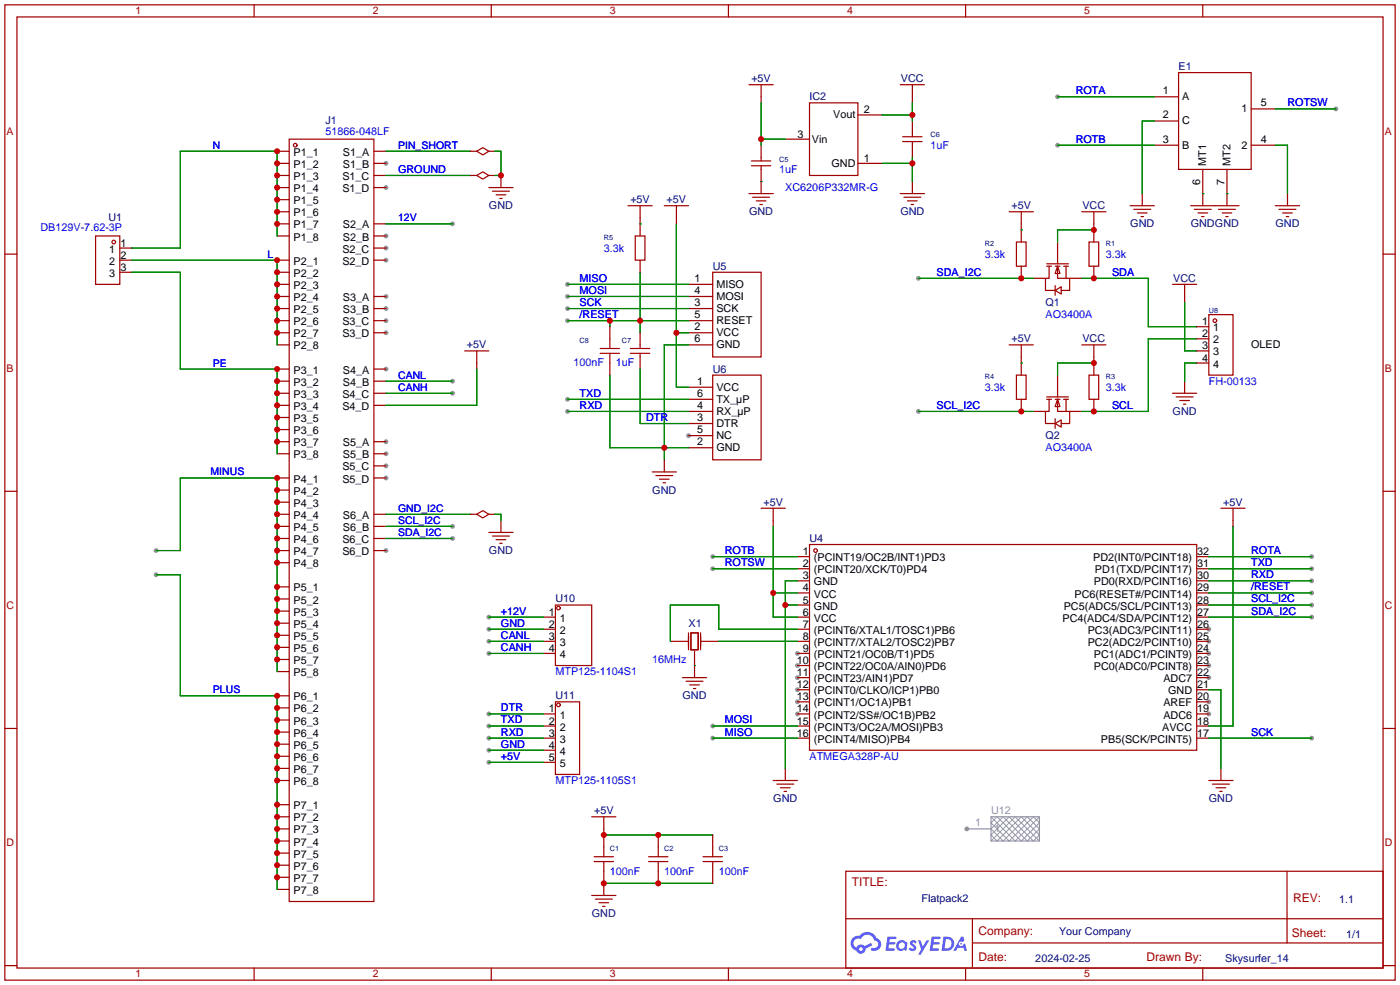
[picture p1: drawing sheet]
<svg xmlns="http://www.w3.org/2000/svg" width="294mm" height="207mm" viewBox="0 0 294 207" stroke-linecap="round" stroke-linejoin="round" font-family="sans-serif">
<g fill="#999">
<circle cx="81" cy="34.3" r=".51"/>
<circle cx="81" cy="39.4" r=".51"/>
<circle cx="81" cy="49.5" r=".51"/>
<circle cx="81" cy="52.1" r=".51"/>
<circle cx="81" cy="54.6" r=".51"/>
<circle cx="81" cy="62.2" r=".51"/>
<circle cx="81" cy="64.8" r=".51"/>
<circle cx="81" cy="67.3" r=".51"/>
<circle cx="81" cy="69.9" r=".51"/>
<circle cx="81" cy="77.5" r=".51"/>
<circle cx="81" cy="92.7" r=".51"/>
<circle cx="81" cy="95.3" r=".51"/>
<circle cx="81" cy="97.8" r=".51"/>
<circle cx="81" cy="100.3" r=".51"/>
<circle cx="81" cy="115.6" r=".51"/>
<circle cx="167.4" cy="137.2" r=".51"/>
<circle cx="167.4" cy="139.7" r=".51"/>
<circle cx="167.4" cy="142.2" r=".51"/>
<circle cx="167.4" cy="144.8" r=".51"/>
<circle cx="167.4" cy="147.3" r=".51"/>
<circle cx="167.4" cy="149.9" r=".51"/>
<circle cx="253.7" cy="149.9" r=".51"/>
<circle cx="253.7" cy="147.3" r=".51"/>
<circle cx="253.7" cy="142.2" r=".51"/>
<circle cx="253.7" cy="139.7" r=".51"/>
<circle cx="253.7" cy="137.2" r=".51"/>
<circle cx="253.7" cy="134.6" r=".51"/>
<circle cx="253.7" cy="132.1" r=".51"/>
<circle cx="144.5" cy="91.4" r=".51"/>
<circle cx="202.9" cy="174" r=".51"/>
<circle cx="95" cy="110.5" r=".51"/>
<circle cx="95" cy="113" r=".51"/>
<circle cx="32.8" cy="120.7" r=".51"/>
<circle cx="95" cy="47" r=".51"/>
<circle cx="95" cy="80" r=".51"/>
<circle cx="95" cy="82.6" r=".51"/>
<circle cx="192.8" cy="58.4" r=".51"/>
<circle cx="192.8" cy="86.4" r=".51"/>
<circle cx="280.4" cy="22.9" r=".51"/>
<circle cx="222" cy="20.3" r=".51"/>
<circle cx="222" cy="30.5" r=".51"/>
<circle cx="275.3" cy="116.8" r=".51"/>
<circle cx="149.6" cy="116.8" r=".51"/>
<circle cx="149.6" cy="119.4" r=".51"/>
<circle cx="275.3" cy="119.4" r=".51"/>
<circle cx="275.3" cy="121.9" r=".51"/>
<circle cx="275.3" cy="124.5" r=".51"/>
<circle cx="275.3" cy="127" r=".51"/>
<circle cx="275.3" cy="129.5" r=".51"/>
<circle cx="32.8" cy="115.6" r=".51"/>
<circle cx="119.1" cy="62.2" r=".51"/>
<circle cx="119.1" cy="64.8" r=".51"/>
<circle cx="119.1" cy="67.3" r=".51"/>
<circle cx="119.1" cy="83.8" r=".51"/>
<circle cx="119.1" cy="86.4" r=".51"/>
<circle cx="149.6" cy="154.9" r=".51"/>
<circle cx="149.6" cy="152.4" r=".51"/>
<circle cx="275.3" cy="154.9" r=".51"/>
<circle cx="119.1" cy="59.7" r=".51"/>
<circle cx="102.6" cy="129.5" r=".51"/>
<circle cx="102.6" cy="132.1" r=".51"/>
<circle cx="102.6" cy="134.6" r=".51"/>
<circle cx="102.6" cy="137.2" r=".51"/>
<circle cx="102.6" cy="149.9" r=".51"/>
<circle cx="102.6" cy="152.4" r=".51"/>
<circle cx="102.6" cy="154.9" r=".51"/>
<circle cx="102.6" cy="157.5" r=".51"/>
<circle cx="102.6" cy="160" r=".51"/>
</g>
<g fill="none" stroke="#a10000" stroke-width=".25">
<path d="M1 1h291.9v204.7h-291.9zM3.6 3.6h286.7v199.6h-286.7zM53.3 1v2.6M103.1 1v2.6M152.9 1v2.6M202.7 1v2.6M252.5 1v2.6M1 53.3h2.6M290.3 53.3h2.6M1 103.1h2.6M290.3 103.1h2.6M1 152.9h2.6"/>
<path d="M290.3 152.9h2.6M177.5 182.9h112.8v20.3h-112.8zM177.6 192.8h112.6M204.1 197.9h86.1M204.1 192.8v10.2M270.2 182.9v15M1 202.7h2.6M53.3 203.2v2.5M103.1 203.2v2.5M152.9 203.2v2.5M202.7 203.2v2.5M252.5 203.2v2.5"/>
<path d="M290.3 202.7h2.6"/>
</g>
<g fill="#5487ff">
<path d="M191.2 197.5l.5-.2 .4 .1 .3 .3-.2 .4a.33 .33 0 0 0-.3-.3 .33 .33 0 0 0-.4 .1l.1 .1a.86 .86 0 0 1 .7 .7 .86 .86 0 0 1-.3 .8l-.7 .1-.6-.4 .4-.4 .5 .3 .2-.1v-.2a.88 .88 0 0 1-.6-1.3z"/>
<path d="M192.7 197.4h.6l.4 1.3 .8-1.3h.6l-1.8 3h-.6l.6-1.1z"/>
<path d="M186.3 196.6h1.6l.3 .1-.1 .4h-1.3l-.1 .6h1.1l.2 .3-.3 .3h-1.1l-.1 .8h1.2l.1 .2-.1 .2-1.8 .1z"/>
<path d="M195.6 196.6h1.6l.2 .1v.4h-1.3l-.1 .6h1.1l.2 .3-.3 .3h-1.1l-.1 .8h1.2l.1 .2-.1 .2-1.9 .1z"/>
<path d="M201.7 196.6h.5l.3 .9-.5 .2a.5 .5 0 0 0-.7 .2 .5 .5 0 0 0 .3 .7 .5 .5 0 0 0 .6-.4l.4-.2 .4 1.6h-.6l-.1-.7h-1.2l-.4 .7h-.6z"/>
<path d="M198 196.6l-.4 3h1a1.51 1.51 0 0 0 1.7-1.5 1.51 1.51 0 0 0-1.8-1.5zM198.6 197.1a1.02 1.02 0 0 1 1.1 1.2 1.02 1.02 0 0 1-1.4 .8z"/>
<path d="M188.5 197.6a1.11 1.11 0 0 0-.3 1.6 1.11 1.11 0 0 0 1.6 .2l.5 .2 .2-1.7-.4-.2a1.02 1.02 0 0 0-1.6-.1zM188.6 198.5a.67 .67 0 0 1 1.3 0 .67 .67 0 0 1-1.3 0z"/>
<path d="M179 196.9a1.58 1.58 0 0 0 .8 2.6 1.01 1.01 0 0 0 1.1 .7 1.01 1.01 0 0 0 .8-1.1l1.4-.7-.3-.5-1.3 .7a1.03 1.03 0 0 0-1.7 .3 1 1 0 0 1-.5-1.4 1 1 0 0 1 1.4-.3 1.49 1.49 0 0 1 1.5-1 1.49 1.49 0 0 1 1.4 1.2 .82 .82 0 0 1 .7 1.1 .82 .82 0 0 1-1.2 .5l-.3 .1v.3a1.4 1.4 0 0 0 2-.6 1.4 1.4 0 0 0-.8-1.9 2.19 2.19 0 0 0-3.7-.5l-.8 .1zM180.3 199.2a.4 .4 0 0 1 .8 0 .4 .4 0 0 1-.8 0z"/>
<circle cx="201.8" cy="198.1" r=".19"/>
</g>
<g fill="none" stroke="#a10000" stroke-width=".25">
<path d="M157.2 17.8h5.1M159.8 17.8v3.8M189 17.8h5.1M191.5 17.8v3.8M247.4 15.2h15.2v20.4h-15.2zM58.2 31.8h2.5M58.2 34.3h2.5M58.2 36.8h2.5M58.2 39.4h2.5M60.7 29.2h17.8v160h-17.8zM78.5 31.8h2.5M78.5 34.3h2.5"/>
<path d="M78.5 36.8h2.5M78.5 39.4h2.5M98.8 31.8h1.3M98.8 36.8h1.3M100.1 31.8l1.2-.8 1.3 .8-1.3 .7zM100.1 36.8l1.2-.7 1.3 .7-1.3 .8zM102.6 31.8h1.3M102.6 36.8h1.3M102.6 39.4h5.1M105.2 36.8v2.6M157.7 34.8h4.1M157.7 33.8h4.1"/>
<path d="M159.8 30.5v3.3M159.8 34.8v5.8M164.8 29.2h5.1M169.9 21.6h10.2v15.2h-10.2zM180.1 34.3h5.1M180.1 24.1h5.1M189.5 29.7h4M189.5 28.7h4M191.5 25.4v3.3M191.5 29.7v3.3M191.5 38.1v2.5M242.3 30.5h5.1"/>
<path d="M242.3 25.4h5.1M242.3 20.3h5.1M252.5 35.6v7.6M257.6 35.6v7.6M262.6 22.9h5.1M262.6 30.5h5.1M20.1 49.5h5v10.2h-5zM25.1 54.6h2.6M25.1 57.2h2.6M25.1 52.1h2.6M58.2 41.9h2.5M58.2 44.5h2.5"/>
<path d="M58.2 47h2.5M58.2 49.5h2.5M58.2 54.6h2.5M58.2 57.2h2.5M58.2 59.7h2.5M78.5 47h2.5M78.5 49.5h2.5M78.5 54.6h2.5M78.5 52.1h2.5M103.4 40.1h3.5M104.1 40.9h2.1M104.9 41.7h.5"/>
<path d="M131.8 43.2h5.1M133.3 49.5h2.1v5.1h-2.1zM134.4 43.2v6.3M134.4 54.6v2.6M139.4 43.2h5.1M142 43.2v3.8M144.5 59.7h5.1M149.6 57.2h10.2v17.7h-10.2zM157.2 40.6h5.1M158 41.4h3.5M158.7 42.2h2.1M159.5 42.9h.5"/>
<path d="M189 40.6h5.1M189.7 41.4h3.6M190.5 42.2h2M191.3 42.9h.5M211.8 44.5h5.1M213.4 50.8h2v5.1h-2zM214.4 44.5v6.3M214.4 55.9v2.5M216.9 58.4h2.6M219.7 55.4h4.6M219.7 55.9h1M220.2 55.9v2.5h-.7v2.6h2"/>
<path d="M221.5 59.9v2.1M221.5 55.9h1M222 55.9l.5 1.5h-1zM222 55.9v2.5h2.5v2.6h-1.7M222 50.8v4.6M223.3 55.9h1M223.8 55.9v2.5M224.5 58.4h2.6M227.1 44.5h5.1M228.6 50.8h2v5.1h-2zM229.6 44.5v6.3M229.6 55.9v2.5"/>
<path d="M237.2 43.2h5.1M238 43.9h3.6M238.8 44.7h2M239.5 45.5h.5M239.8 40.6v2.6M246.1 59.7h5.1M248.7 59.7v3.8M249.9 43.2h10.2M250.7 43.9h3.6M251.5 44.7h2M252.2 45.5h.5M255.8 43.9h3.5"/>
<path d="M256.5 44.7h2.1M257.3 45.5h.5M267.7 43.2h5.1M268.5 43.9h3.5M269.2 44.7h2.1M270 45.5h.5M270.3 40.6v2.6M58.2 62.2h2.5M58.2 64.8h2.5M58.2 67.3h2.5M58.2 69.9h2.5M58.2 72.4h2.5"/>
<path d="M58.2 77.5h2.5M78.5 62.2h2.5M78.5 64.8h2.5M78.5 67.3h2.5M78.5 69.9h2.5M78.5 77.5h2.5M97.5 73.7h5.1M100.1 73.7v3.8M126 74.2h4M126 73.2h4M128 68.6v4.6M128 74.2v4.5"/>
<path d="M132.3 74.2h4.1M132.3 73.2h4.1M134.4 69.9v3.3M134.4 74.2v3.3M144.5 62.2h5.1M144.5 64.8h5.1M144.5 67.3h5.1M144.5 69.9h5.1M144.5 72.4h5.1M149.6 78.7h10.2v17.8h-10.2zM211.8 72.4h5.1M213.4 78.7h2v5.1h-2z"/>
<path d="M214.4 72.4v6.3M221.5 61l1.3-.8v1.5zM222 78.7v4.6M227.1 72.4h5.1M228.6 78.7h2v5.1h-2zM229.6 72.4v6.3M251.2 73.7h2.5M251.2 68.6h2.5M251.2 71.1h2.5M251.2 76.2h2.5M253.7 66h5.1v12.7h-5.1zM58.2 80h2.5"/>
<path d="M58.2 82.6h2.5M58.2 85.1h2.5M58.2 87.6h2.5M58.2 90.2h2.5M58.2 92.7h2.5M58.2 95.3h2.5M78.5 80h2.5M78.5 82.6h2.5M78.5 85.1h2.5M78.5 92.7h2.5M78.5 95.3h2.5M78.5 97.8h2.5"/>
<path d="M136.9 99.1h5.1M137.7 99.8h3.5M139.4 96.5v2.6M144.5 86.4h5.1M144.5 83.8h5.1M144.5 81.3h5.1M144.5 94h5.1M144.5 88.9h5.1M144.5 91.4h5.1M214.4 83.8v2.6M216.9 86.4h2.6M219.7 83.3h4.6"/>
<path d="M219.7 83.8h1M220.2 83.8v2.6h-.7v2.5h2M221.5 88.9l1.3-.8v1.6zM221.5 87.9v2M221.5 83.8h1M222 83.8l.5 1.5h-1zM222 83.8v2.6h2.5v2.5h-1.7M223.3 83.8h1M223.8 83.8v2.6M224.5 86.4h2.6M229.6 83.8v2.6M246.1 82.6h5.1"/>
<path d="M246.9 83.3h3.5M247.6 84.1h2.1M248.4 84.8h.5M248.7 80v2.6M58.2 100.3h2.5M58.2 102.9h2.5M58.2 105.4h2.5M58.2 108h2.5M58.2 110.5h2.5M58.2 113h2.5M58.2 115.6h2.5M58.2 118.1h2.5"/>
<path d="M78.5 100.3h2.5M78.5 108h2.5M78.5 110.5h2.5M78.5 113h2.5M78.5 115.6h2.5M98.8 108h1.3M100.1 108l1.2-.8 1.3 .8-1.3 .7zM102.6 108h1.3M102.6 111.8h5.1M103.4 112.5h3.5M104.1 113.3h2.1M104.9 114h.5"/>
<path d="M105.2 109.2v2.6M138.4 100.6h2.1M139.2 101.3h.5M159.8 106.7h5M162.3 106.7v3.8M167.4 116.8h2.5M167.4 119.4h2.5M169.9 114.3h81.3v43.2h-81.3zM251.2 116.8h2.5M251.2 119.4h2.5M256.3 106.7h5.1M258.8 106.7v3.8"/>
<path d="M58.2 123.2h2.5M58.2 125.7h2.5M58.2 128.3h2.5M58.2 130.8h2.5M58.2 133.4h2.5M58.2 135.9h2.5M58.2 138.4h2.5M114 129.5h2.6M114 132.1h2.6M114 134.6h2.6M114 137.2h2.6M116.6 127h7.6v12.7h-7.6z"/>
<path d="M140.7 134.6h3.8M144.5 132.8v3.6M145 132.8h1.6v3.6h-1.6zM145.8 136.7v5.5M147.1 134.6h3.8M147.1 132.8v3.6M167.4 121.9h2.5M167.4 124.5h2.5M167.4 127h2.5M167.4 129.5h2.5M167.4 132.1h2.5M167.4 134.6h2.5"/>
<path d="M167.4 137.2h2.5M167.4 139.7h2.5M251.2 121.9h2.5M251.2 124.5h2.5M251.2 127h2.5M251.2 129.5h2.5M251.2 132.1h2.5M251.2 134.6h2.5M251.2 137.2h2.5M251.2 139.7h2.5M58.2 141h2.5M58.2 146.1h2.5"/>
<path d="M58.2 148.6h2.5M58.2 151.1h2.5M58.2 153.7h2.5M58.2 156.2h2.5M58.2 158.8h2.5M114 149.9h2.6M114 152.4h2.6M114 154.9h2.6M114 157.5h2.6M116.6 147.3h5.1v15.3h-5.1zM143.3 142.2h5M144 143h3.6"/>
<path d="M144.8 143.8h2M145.5 144.5h.5M167.4 142.2h2.5M167.4 144.8h2.5M167.4 147.3h2.5M167.4 149.9h2.5M167.4 152.4h2.5M167.4 154.9h2.5M251.2 142.2h2.5M251.2 144.8h2.5M251.2 147.3h2.5M251.2 149.9h2.5"/>
<path d="M251.2 152.4h2.5M251.2 154.9h2.5M58.2 161.3h2.5M58.2 163.8h2.5M58.2 168.9h2.5M58.2 171.5h2.5M58.2 174h2.5M58.2 176.5h2.5M58.2 179.1h2.5M114 160h2.6M124.2 171.5h5.1M124.7 179.8h4.1"/>
<path d="M126.7 171.5v8.3M136.1 179.8h4.1M138.2 175.3v4.5M147.6 179.8h4M149.6 175.3v4.5M162.3 163.8h5.1M163.1 164.6h3.5M163.8 165.4h2.1M164.6 166.1h.5M164.8 161.3v2.5M253.7 163.8h5.1M254.5 164.6h3.6"/>
<path d="M255.3 165.4h2M256 166.1h.5M256.3 161.3v2.5M58.2 181.6h2.5M58.2 184.2h2.5M58.2 186.7h2.5M124.2 188h5.1M124.7 180.8h4.1M125 188.7h3.5M125.7 189.5h2.1M126.5 190.2h.5M126.7 180.8v7.2"/>
<path d="M136.1 180.8h4.1M138.2 180.8v4.6M147.6 180.8h4M149.6 180.8v4.6"/>
<circle cx="62" cy="30.5" r=".38"/>
<circle cx="23.9" cy="50.8" r=".38"/>
<circle cx="255" cy="67.3" r=".38"/>
<circle cx="171.2" cy="115.6" r=".38"/>
<circle cx="117.2" cy="127.6" r=".38"/>
<circle cx="117.2" cy="148" r=".38"/>
</g>
<g fill="none" stroke="#008700" stroke-width=".25">
<path d="M81 31.8h17.8M81 36.8h17.8M103.9 31.8h1.3v5h-1.3M159.8 38.1h.1M159.8 21.6v8.9M159.8 29.2h5M185.2 24.1h6.3M185.2 34.3h6.3M191.5 21.6v3.8M191.5 33v5.1M222 30.5h20.3M222 20.3h20.3"/>
<path d="M242.3 25.4h-2.5v15.2M267.7 30.5h2.6v10.1M267.7 22.9h12.7M27.7 57.2h10.1v20.3h20.4v17.8M27.7 54.6h30.5v17.8M58.2 49.5v-17.7h-20.4v20.3h-10.1M81 47h14M119.1 59.7h25.4M134.4 47h.1M134.4 57.2v12.7M142 47v34.3h2.5M192.8 58.4h24.1"/>
<path d="M214.4 48.3h.1M227.1 58.4h13.9v10.2h10.2M229.6 48.3h-7.6v2.5M252.5 40.6h.1M257.6 40.6h.1M100.1 77.5v7.6h-19.1M119.1 62.2h25.4M119.1 64.8h25.4M119.1 67.3h25.4M128 67.3v1.3M128 78.7v15.3h16.5M134.4 77.5v11.4h10.1"/>
<path d="M142 69.9h2.5M144.5 72.4h-5.1v24.1M214.4 76.2h.1M229.6 76.2h-7.6v2.5M248.7 63.5v10.2h2.5M251.2 71.1h-10.2v15.3h-13.9M251.2 76.2h-2.5v3.8M81 80h14M81 82.6h14M119.1 86.4h25.4M119.1 83.8h25.4M192.8 86.4h24.1"/>
<path d="M32.8 115.6h5v-15.3h20.4v40.7M81 108h17.8M81 110.5h14M81 113h14M103.9 108h1.3v1.2M149.6 116.8h17.8M149.6 119.4h17.8M162.3 110.5v19h5.1M253.7 116.8h21.6M253.7 119.4h21.6M258.8 110.5v41.9h-5.1M32.8 120.7h5v25.4h20.4v40.6"/>
<path d="M102.6 129.5h11.4M102.6 134.6h11.4M102.6 132.1h11.4M102.6 137.2h11.4M145.8 139.7h.1M150.9 134.6h16.5M162.3 124.5h5.1M164.8 127h2.6M167.4 121.9h-2.6v39.4M167.4 132.1h-16.5v-5.1h-10.2v7.6M253.7 121.9h21.6M253.7 124.5h21.6"/>
<path d="M253.7 127h21.6M253.7 129.5h21.6M102.6 152.4h11.4M102.6 154.9h11.4M102.6 149.9h11.4M102.6 157.5h11.4M149.6 152.4h17.8M149.6 154.9h17.8M253.7 144.8h2.6v16.5M253.7 154.9h21.6M102.6 160h11.4M126.7 175.3h22.9"/>
<path d="M126.7 185.4h22.9"/>
</g>
<path d="M202.9 174h5.1M208 171.5h10.2v5h-10.2z" fill="none" stroke="#999" stroke-width=".25"/>
<path d="M208 172.7l1.3-1.2 5.1 5 3.8-3.8-1.3-1.2-5.1 5zM208 174l2.6-2.5 5 5 2.6-2.5-2.6-2.5-5 5zM208 176.5l5.1-5 5.1 5M208 171.5l5.1 5 5.1-5M211.8 171.5l5.1 5 1.3-1.2-3.8-3.8-5.1 5-1.3-1.2z" fill="none" stroke="#999" stroke-width=".21"/>
<g fill="#c00">
<circle cx="58.2" cy="34.3" r=".63"/>
<circle cx="58.2" cy="31.7" r=".63"/>
<circle cx="58.2" cy="36.8" r=".63"/>
<circle cx="58.2" cy="39.4" r=".63"/>
<circle cx="58.2" cy="41.9" r=".63"/>
<circle cx="58.2" cy="44.4" r=".63"/>
<circle cx="58.2" cy="47" r=".63"/>
<circle cx="58.2" cy="57.1" r=".63"/>
<circle cx="58.2" cy="59.7" r=".63"/>
<circle cx="58.2" cy="62.2" r=".63"/>
<circle cx="58.2" cy="64.8" r=".63"/>
<circle cx="58.2" cy="67.3" r=".63"/>
<circle cx="58.2" cy="69.8" r=".63"/>
<circle cx="58.2" cy="54.6" r=".63"/>
<circle cx="58.2" cy="80" r=".63"/>
<circle cx="58.2" cy="77.5" r=".63"/>
<circle cx="58.2" cy="82.5" r=".63"/>
<circle cx="58.2" cy="85.1" r=".63"/>
<circle cx="58.2" cy="87.6" r=".63"/>
<circle cx="58.2" cy="90.2" r=".63"/>
<circle cx="58.2" cy="92.7" r=".63"/>
<circle cx="58.2" cy="148.6" r=".63"/>
<circle cx="58.2" cy="146" r=".63"/>
<circle cx="58.2" cy="151.1" r=".63"/>
<circle cx="58.2" cy="153.7" r=".63"/>
<circle cx="58.2" cy="156.2" r=".63"/>
<circle cx="58.2" cy="158.7" r=".63"/>
<circle cx="58.2" cy="161.3" r=".63"/>
<circle cx="58.2" cy="163.8" r=".63"/>
<circle cx="58.2" cy="168.9" r=".63"/>
<circle cx="58.2" cy="171.4" r=".63"/>
<circle cx="58.2" cy="174" r=".63"/>
<circle cx="58.2" cy="176.5" r=".63"/>
<circle cx="58.2" cy="179.1" r=".63"/>
<circle cx="58.2" cy="181.6" r=".63"/>
<circle cx="58.2" cy="184.1" r=".63"/>
<circle cx="229.6" cy="48.3" r=".63"/>
<circle cx="229.6" cy="58.4" r=".63"/>
<circle cx="229.6" cy="76.2" r=".63"/>
<circle cx="229.6" cy="86.4" r=".63"/>
<circle cx="214.4" cy="58.4" r=".63"/>
<circle cx="214.4" cy="86.4" r=".63"/>
<circle cx="164.8" cy="127" r=".63"/>
<circle cx="162.3" cy="124.5" r=".63"/>
<circle cx="126.7" cy="185.4" r=".63"/>
<circle cx="138.2" cy="185.4" r=".63"/>
<circle cx="138.2" cy="175.3" r=".63"/>
<circle cx="126.7" cy="175.3" r=".63"/>
<circle cx="58.2" cy="102.9" r=".63"/>
<circle cx="58.2" cy="100.3" r=".63"/>
<circle cx="58.2" cy="105.4" r=".63"/>
<circle cx="58.2" cy="107.9" r=".63"/>
<circle cx="58.2" cy="110.5" r=".63"/>
<circle cx="58.2" cy="113" r=".63"/>
<circle cx="58.2" cy="115.6" r=".63"/>
<circle cx="58.2" cy="118.1" r=".63"/>
<circle cx="58.2" cy="123.2" r=".63"/>
<circle cx="58.2" cy="125.7" r=".63"/>
<circle cx="58.2" cy="128.3" r=".63"/>
<circle cx="58.2" cy="130.8" r=".63"/>
<circle cx="58.2" cy="133.3" r=".63"/>
<circle cx="58.2" cy="135.9" r=".63"/>
<circle cx="58.2" cy="138.4" r=".63"/>
<circle cx="191.5" cy="24.1" r=".63"/>
<circle cx="191.5" cy="34.3" r=".63"/>
<circle cx="159.8" cy="29.2" r=".63"/>
<circle cx="128" cy="67.3" r=".63"/>
<circle cx="134.4" cy="67.3" r=".63"/>
<circle cx="139.4" cy="94" r=".63"/>
<circle cx="142" cy="69.8" r=".63"/>
<circle cx="105.2" cy="36.8" r=".63"/>
</g>
<g font-size="2.5" fill="#a00000">
<text x="178.8" y="186">TITLE:</text>
<text x="271.4" y="189.3">REV:</text>
<text x="205.4" y="196.2">Company:</text>
<text x="271.2" y="196.6">Sheet:</text>
<text x="205.4" y="201.7">Date:</text>
<text x="240.7" y="201.8">Drawn By:</text>
</g>
<g font-size="2.3" fill="#000080">
<text x="157.7" y="17.2">+5V</text>
<text x="189.1" y="17.2">VCC</text>
<text x="247.4" y="14.7">E1</text>
<text x="169.9" y="21">IC2</text>
<text x="68.3" y="25.9">J1</text>
<text x="22.7" y="46.3">U1</text>
<text x="102.6" y="43.9">GND</text>
<text x="132.3" y="42.6">+5V</text>
<text x="139.9" y="42.6">+5V</text>
<text x="157.2" y="45.2">GND</text>
<text x="189" y="45.2">GND</text>
<text x="212.3" y="43.9">+5V</text>
<text x="227.2" y="43.9">VCC</text>
<text x="237.3" y="47.7">GND</text>
<text x="250" y="47.7">GNDGND</text>
<text x="267.7" y="47.7">GND</text>
<text x="149.6" y="56.6">U5</text>
<text x="246.3" y="59.1">VCC</text>
<text x="219.5" y="64.2">Q1</text>
<text x="212.3" y="71.8">+5V</text>
<text x="227.2" y="71.8">VCC</text>
<text x="98" y="73.1">+5V</text>
<text x="149.6" y="78.2">U6</text>
<text x="246.1" y="87.1">GND</text>
<text x="219.5" y="92.2">Q2</text>
<text x="136.9" y="103.6">GND</text>
<text x="160.3" y="106.1">+5V</text>
<text x="256.8" y="106.1">+5V</text>
<text x="169.9" y="113.8">U4</text>
<text x="102.6" y="116.3">GND</text>
<text x="116.6" y="126.5">U10</text>
<text x="144.5" y="131.5">X1</text>
<text x="116.6" y="146.8">U11</text>
<text x="143.3" y="146.8">GND</text>
<text x="124.7" y="170.9">+5V</text>
<text x="162.3" y="168.4">GND</text>
<text x="253.8" y="168.4">GND</text>
<text x="193.5" y="189.3">Flatpack2</text>
<text x="281.1" y="189.4">1.1</text>
<text x="124.2" y="192.5">GND</text>
<text x="222.3" y="196.3">Your Company</text>
<text x="282.6" y="196.9">1/1</text>
<text x="217.3" y="202">2024-02-25</text>
<text x="257.2" y="201.9">Skysurfer_14</text>
</g>
<g font-size="2.3">
<text x="181.4" y="23.8">2</text>
<text x="244.1" y="19.8">1</text>
<text x="248.2" y="21">A</text>
<text x="260.6" y="23.6">1</text>
<text x="264.7" y="22.3">5</text>
<text x="167.4" y="28.9">3</text>
<text x="170.4" y="29.9">Vin</text>
<text x="174.9" y="24.8">Vout</text>
<text x="244.1" y="29.9">3</text>
<text x="244.1" y="24.9">2</text>
<text x="248.2" y="26.1">C</text>
<text x="264.7" y="29.9">4</text>
<text x="61.6" y="32.7">P1_1</text>
<text x="61.6" y="35.2">P1_2</text>
<text x="72" y="32.7">S1_A</text>
<text x="72" y="35.2">S1_B</text>
<text x="174.5" y="35">GND</text>
<text x="181.4" y="34">1</text>
<text x="248.2" y="31.2">B</text>
<text x="253.2" y="34.8" transform="rotate(-90 253.2 34.8)">MT1</text>
<text x="258.3" y="34.8" transform="rotate(-90 258.3 34.8)">MT2</text>
<text x="260.6" y="31.2">2</text>
<text x="61.6" y="37.8">P1_3</text>
<text x="61.6" y="40.3">P1_4</text>
<text x="71.9" y="37.8">S1_C</text>
<text x="71.9" y="40.3">S1_D</text>
<text x="251.9" y="38.9" transform="rotate(-90 251.9 38.9)">6</text>
<text x="257" y="38.9" transform="rotate(-90 257 38.9)">7</text>
<text x="61.6" y="42.9">P1_5</text>
<text x="61.6" y="45.4">P1_6</text>
<text x="61.6" y="47.9">P1_7</text>
<text x="72" y="47.9">S2_A</text>
<text x="22.9" y="53">1</text>
<text x="25.3" y="51.8">1</text>
<text x="61.6" y="50.5">P1_8</text>
<text x="71.9" y="53">S2_C</text>
<text x="72" y="50.5">S2_B</text>
<text x="22.9" y="55.6">2</text>
<text x="22.9" y="58.1">3</text>
<text x="25.3" y="54.3">2</text>
<text x="25.3" y="56.8">3</text>
<text x="61.6" y="55.6">P2_1</text>
<text x="61.6" y="58.1">P2_2</text>
<text x="71.9" y="55.6">S2_D</text>
<text x="145.8" y="59.1">1</text>
<text x="61.6" y="60.6">P2_3</text>
<text x="61.6" y="63.2">P2_4</text>
<text x="61.6" y="65.7">P2_5</text>
<text x="72" y="63.2">S3_A</text>
<text x="72" y="65.7">S3_B</text>
<text x="145.8" y="64.2">3</text>
<text x="145.8" y="61.7">4</text>
<text x="150.4" y="65.5">SCK</text>
<text x="150.4" y="63">MOSI</text>
<text x="150.4" y="60.4">MISO</text>
<text x="61.6" y="68.3">P2_6</text>
<text x="61.6" y="70.8">P2_7</text>
<text x="71.9" y="68.3">S3_C</text>
<text x="71.9" y="70.8">S3_D</text>
<text x="145.8" y="66.8">5</text>
<text x="145.8" y="69.3">2</text>
<text x="145.8" y="71.8">6</text>
<text x="150.4" y="68">RESET</text>
<text x="150.4" y="70.6">VCC</text>
<text x="252.4" y="68.3">1</text>
<text x="252.4" y="70.8">2</text>
<text x="254.7" y="69.5">1</text>
<text x="61.6" y="73.3">P2_8</text>
<text x="150.4" y="73.1">GND</text>
<text x="252.4" y="73.3">3</text>
<text x="252.4" y="75.9">4</text>
<text x="254.7" y="72.1">2</text>
<text x="254.7" y="74.6">3</text>
<text x="254.7" y="77.2">4</text>
<text x="262.6" y="73.1">OLED</text>
<text x="61.6" y="78.4">P3_1</text>
<text x="61.6" y="81">P3_2</text>
<text x="61.6" y="83.5">P3_3</text>
<text x="71.9" y="83.5">S4_C</text>
<text x="72" y="78.4">S4_A</text>
<text x="72" y="81">S4_B</text>
<text x="146.3" y="80.7">1</text>
<text x="146.3" y="83.3">6</text>
<text x="150.4" y="82">VCC</text>
<text x="61.6" y="86">P3_4</text>
<text x="61.6" y="88.6">P3_5</text>
<text x="71.9" y="86">S4_D</text>
<text x="146.3" y="88.4">3</text>
<text x="146.3" y="85.8">4</text>
<text x="150.4" y="89.6">DTR</text>
<text x="150.4" y="87.1">RX_µP</text>
<text x="150.4" y="84.5">TX_µP</text>
<text x="61.6" y="91.1">P3_6</text>
<text x="61.6" y="93.7">P3_7</text>
<text x="72" y="93.7">S5_A</text>
<text x="146.3" y="93.4">2</text>
<text x="146.3" y="90.9">5</text>
<text x="150.4" y="94.7">GND</text>
<text x="150.4" y="92.2">NC</text>
<text x="61.6" y="96.2">P3_8</text>
<text x="61.6" y="101.3">P4_1</text>
<text x="71.9" y="98.7">S5_C</text>
<text x="71.9" y="101.3">S5_D</text>
<text x="72" y="96.2">S5_B</text>
<text x="61.6" y="103.8">P4_2</text>
<text x="61.6" y="106.4">P4_3</text>
<text x="61.6" y="108.9">P4_4</text>
<text x="61.6" y="111.4">P4_5</text>
<text x="61.6" y="114">P4_6</text>
<text x="71.9" y="114">S6_C</text>
<text x="72" y="108.9">S6_A</text>
<text x="72" y="111.4">S6_B</text>
<text x="61.6" y="116.5">P4_7</text>
<text x="61.6" y="119.1">P4_8</text>
<text x="71.9" y="116.5">S6_D</text>
<text x="168.5" y="116.5">1</text>
<text x="168.5" y="119.1">2</text>
<text x="170.9" y="117.8">(PCINT19/OC2B/INT1)PD3</text>
<text x="229.5" y="117.8">PD2(INT0/PCINT18)</text>
<text x="251.3" y="119.1">31</text>
<text x="251.3" y="116.5">32</text>
<text x="61.6" y="124.1">P5_1</text>
<text x="168.5" y="121.6">3</text>
<text x="168.5" y="124.1">4</text>
<text x="170.9" y="120.3">(PCINT20/XCK/T0)PD4</text>
<text x="170.9" y="122.9">GND</text>
<text x="170.9" y="125.4">VCC</text>
<text x="225.6" y="125.4">PC6(RESET#/PCINT14)</text>
<text x="229.6" y="122.9">PD0(RXD/PCINT16)</text>
<text x="229.9" y="120.3">PD1(TXD/PCINT17)</text>
<text x="251.3" y="124.1">29</text>
<text x="251.3" y="121.6">30</text>
<text x="61.6" y="126.7">P5_2</text>
<text x="61.6" y="129.2">P5_3</text>
<text x="61.6" y="131.8">P5_4</text>
<text x="115.2" y="129.2">1</text>
<text x="115.2" y="131.8">2</text>
<text x="117.5" y="130.5">1</text>
<text x="168.5" y="126.7">5</text>
<text x="168.5" y="129.2">6</text>
<text x="168.5" y="131.8">7</text>
<text x="170.9" y="128">GND</text>
<text x="170.9" y="130.5">VCC</text>
<text x="223" y="130.5">PC4(ADC4/SDA/PCINT12)</text>
<text x="223.3" y="128">PC5(ADC5/SCL/PCINT13)</text>
<text x="251.3" y="131.8">26</text>
<text x="251.3" y="129.2">27</text>
<text x="251.3" y="126.7">28</text>
<text x="61.6" y="134.3">P5_5</text>
<text x="61.6" y="136.8">P5_6</text>
<text x="115.2" y="134.3">3</text>
<text x="115.2" y="136.8">4</text>
<text x="117.5" y="133">2</text>
<text x="117.5" y="135.6">3</text>
<text x="168.5" y="134.3">8</text>
<text x="168.5" y="136.8">9</text>
<text x="170.9" y="133">(PCINT6/XTAL1/TOSC1)PB6</text>
<text x="170.9" y="135.6">(PCINT7/XTAL2/TOSC2)PB7</text>
<text x="228.3" y="135.6">PC2(ADC2/PCINT10)</text>
<text x="228.3" y="133">PC3(ADC3/PCINT11)</text>
<text x="251.3" y="136.8">24</text>
<text x="251.3" y="134.3">25</text>
<text x="61.6" y="139.4">P5_7</text>
<text x="61.6" y="141.9">P5_8</text>
<text x="117.5" y="138.1">4</text>
<text x="167.3" y="139.4">10</text>
<text x="167.3" y="141.9">11</text>
<text x="170.9" y="138.1">(PCINT21/OC0B/T1)PD5</text>
<text x="170.9" y="140.7">(PCINT22/OC0A/AIN0)PD6</text>
<text x="170.9" y="143.2">(PCINT23/AIN1)PD7</text>
<text x="229.6" y="140.7">PC0(ADC0/PCINT8)</text>
<text x="229.6" y="138.1">PC1(ADC1/PCINT9)</text>
<text x="244.2" y="143.2">ADC7</text>
<text x="251.3" y="141.9">22</text>
<text x="251.3" y="139.4">23</text>
<text x="61.6" y="147">P6_1</text>
<text x="61.6" y="149.5">P6_2</text>
<text x="115.2" y="149.5">1</text>
<text x="167.3" y="144.5">12</text>
<text x="167.3" y="147">13</text>
<text x="167.3" y="149.5">14</text>
<text x="170.9" y="145.7">(PCINT0/CLKO/ICP1)PB0</text>
<text x="170.9" y="148.3">(PCINT1/OC1A)PB1</text>
<text x="244.2" y="148.3">AREF</text>
<text x="245.2" y="145.7">GND</text>
<text x="251.3" y="149.5">19</text>
<text x="251.3" y="147">20</text>
<text x="251.3" y="144.5">21</text>
<text x="61.6" y="152.1">P6_3</text>
<text x="61.6" y="154.6">P6_4</text>
<text x="115.2" y="152.1">2</text>
<text x="115.2" y="154.6">3</text>
<text x="117.5" y="150.8">1</text>
<text x="117.5" y="153.4">2</text>
<text x="117.5" y="155.9">3</text>
<text x="167.3" y="152.1">15</text>
<text x="167.3" y="154.6">16</text>
<text x="170.9" y="150.8">(PCINT2/SS#/OC1B)PB2</text>
<text x="170.9" y="153.4">(PCINT3/OC2A/MOSI)PB3</text>
<text x="170.9" y="155.9">(PCINT4/MISO)PB4</text>
<text x="231.1" y="155.9">PB5(SCK/PCINT5)</text>
<text x="244" y="153.4">AVCC</text>
<text x="244.2" y="150.8">ADC6</text>
<text x="251.3" y="154.6">17</text>
<text x="251.3" y="152.1">18</text>
<text x="61.6" y="157.2">P6_5</text>
<text x="61.6" y="159.7">P6_6</text>
<text x="115.2" y="157.2">4</text>
<text x="115.2" y="159.7">5</text>
<text x="117.5" y="158.4">4</text>
<text x="117.5" y="161">5</text>
<text x="61.6" y="162.2">P6_7</text>
<text x="61.6" y="164.8">P6_8</text>
<text x="61.6" y="169.9">P7_1</text>
<text x="61.6" y="172.4">P7_2</text>
<text x="61.6" y="174.9">P7_3</text>
<text x="61.6" y="177.5">P7_4</text>
<text x="61.6" y="180">P7_5</text>
<text x="61.6" y="182.6">P7_6</text>
<text x="61.6" y="185.1">P7_7</text>
<text x="61.6" y="187.6">P7_8</text>
</g>
<g font-size="2.3" fill="#00f">
<text x="225.8" y="19.8">ROTA</text>
<text x="270.3" y="22.3">ROTSW</text>
<text x="68.3" y="28.3">51866-048LF</text>
<text x="225.8" y="29.9">ROTB</text>
<text x="195.3" y="31.2">1uF</text>
<text x="83.6" y="36.3">GROUND</text>
<text x="163.6" y="36.3">1uF</text>
<text x="164.8" y="40.1">XC6206P332MR-G</text>
<text x="8.5" y="48.6">DB129V-7.62-3P</text>
<text x="126.7" y="52.8">3.3k</text>
<text x="121.7" y="59.1">MISO</text>
<text x="196.6" y="57.9">SDA_I2C</text>
<text x="206.8" y="54.1">3.3k</text>
<text x="232.2" y="54.1">3.3k</text>
<text x="233.4" y="57.9">SDA</text>
<text x="121.7" y="61.7">MOSI</text>
<text x="121.7" y="64.2">SCK</text>
<text x="121.7" y="66.8">/RESET</text>
<text x="219.5" y="66.8">AO3400A</text>
<text x="120.4" y="76.9">100nF</text>
<text x="129.3" y="76.9">1uF</text>
<text x="121.7" y="83.3">TXD</text>
<text x="206.8" y="82">3.3k</text>
<text x="232.2" y="82">3.3k</text>
<text x="253.7" y="80.7">FH-00133</text>
<text x="121.7" y="85.8">RXD</text>
<text x="135.6" y="88.4">DTR</text>
<text x="196.6" y="85.8">SCL_I2C</text>
<text x="233.4" y="85.8">SCL</text>
<text x="219.5" y="94.7">AO3400A</text>
<text x="152.1" y="116.3">ROTB</text>
<text x="152.1" y="118.8">ROTSW</text>
<text x="262.6" y="116.3">ROTA</text>
<text x="262.6" y="118.8">TXD</text>
<text x="262.6" y="121.4">RXD</text>
<text x="262.6" y="123.9">/RESET</text>
<text x="105.2" y="129">+12V</text>
<text x="105.2" y="131.5">GND</text>
<text x="262.6" y="126.5">SCL_I2C</text>
<text x="262.6" y="129">SDA_I2C</text>
<text x="105.2" y="134.1">CANL</text>
<text x="105.2" y="136.6">CANH</text>
<text x="116.6" y="141.7">MTP125-1104S1</text>
<text x="136.9" y="139.2">16MHz</text>
<text x="105.2" y="149.3">DTR</text>
<text x="105.2" y="151.9">TXD</text>
<text x="105.2" y="154.4">RXD</text>
<text x="152.1" y="154.4">MISO</text>
<text x="152.1" y="151.9">MOSI</text>
<text x="262.6" y="154.4">SCK</text>
<text x="105.2" y="156.9">GND</text>
<text x="105.2" y="159.5">+5V</text>
<text x="169.9" y="159.5">ATMEGA328P-AU</text>
<text x="116.6" y="164.6">MTP125-1105S1</text>
<text x="128" y="183.6">100nF</text>
<text x="139.4" y="183.6">100nF</text>
<text x="150.9" y="183.6">100nF</text>
</g>
<g font-size="2.3" fill="#999">
<text x="204.7" y="173.4">1</text>
<text x="208" y="170.9">U12</text>
<text x="208.8" y="174.7">1</text>
</g>
<g font-size="2.2" fill="#a00000">
<text x="28.4" y="3">1</text>
<text x="78.2" y="3">2</text>
<text x="128" y="3">3</text>
<text x="177.8" y="3">4</text>
<text x="227.6" y="3">5</text>
<text x="1.4" y="28.3">A</text>
<text x="290.7" y="28.3">A</text>
<text x="1.4" y="78">B</text>
<text x="290.7" y="78">B</text>
<text x="1.4" y="127.8">C</text>
<text x="290.7" y="127.8">C</text>
<text x="1.4" y="177.6">D</text>
<text x="290.7" y="177.6">D</text>
<text x="28.4" y="205.2">1</text>
<text x="78.2" y="205.2">2</text>
<text x="128" y="205.2">3</text>
<text x="177.8" y="205.2">4</text>
<text x="227.6" y="205.2">5</text>
</g>
<g font-size="2.2" fill="#00f">
<text x="44.7" y="31.2">N</text>
<text x="83.6" y="31.2">PIN_SHORT</text>
<text x="83.6" y="46.5">12V</text>
<text x="56.1" y="54.1">L</text>
<text x="44.7" y="76.9">PE</text>
<text x="83.6" y="79.5">CANL</text>
<text x="83.6" y="82">CANH</text>
<text x="44.2" y="99.8">MINUS</text>
<text x="83.6" y="107.4">GND_I2C</text>
<text x="83.6" y="110">SCL_I2C</text>
<text x="83.6" y="112.5">SDA_I2C</text>
<text x="44.7" y="145.5">PLUS</text>
</g>
<g font-size="1.5" fill="#000080">
<text x="195.3" y="28.8">C6</text>
<text x="163.6" y="33.9">C5</text>
<text x="126.7" y="50.4">R5</text>
<text x="206.8" y="51.7">R2</text>
<text x="232.2" y="51.7">R1</text>
<text x="253.7" y="65.7">U8</text>
<text x="121.7" y="72">C8</text>
<text x="130.6" y="72">C7</text>
<text x="206.8" y="79.6">R4</text>
<text x="232.2" y="79.6">R3</text>
<text x="128" y="178.7">C1</text>
<text x="139.4" y="178.7">C2</text>
<text x="150.9" y="178.7">C3</text>
</g>
</svg>
